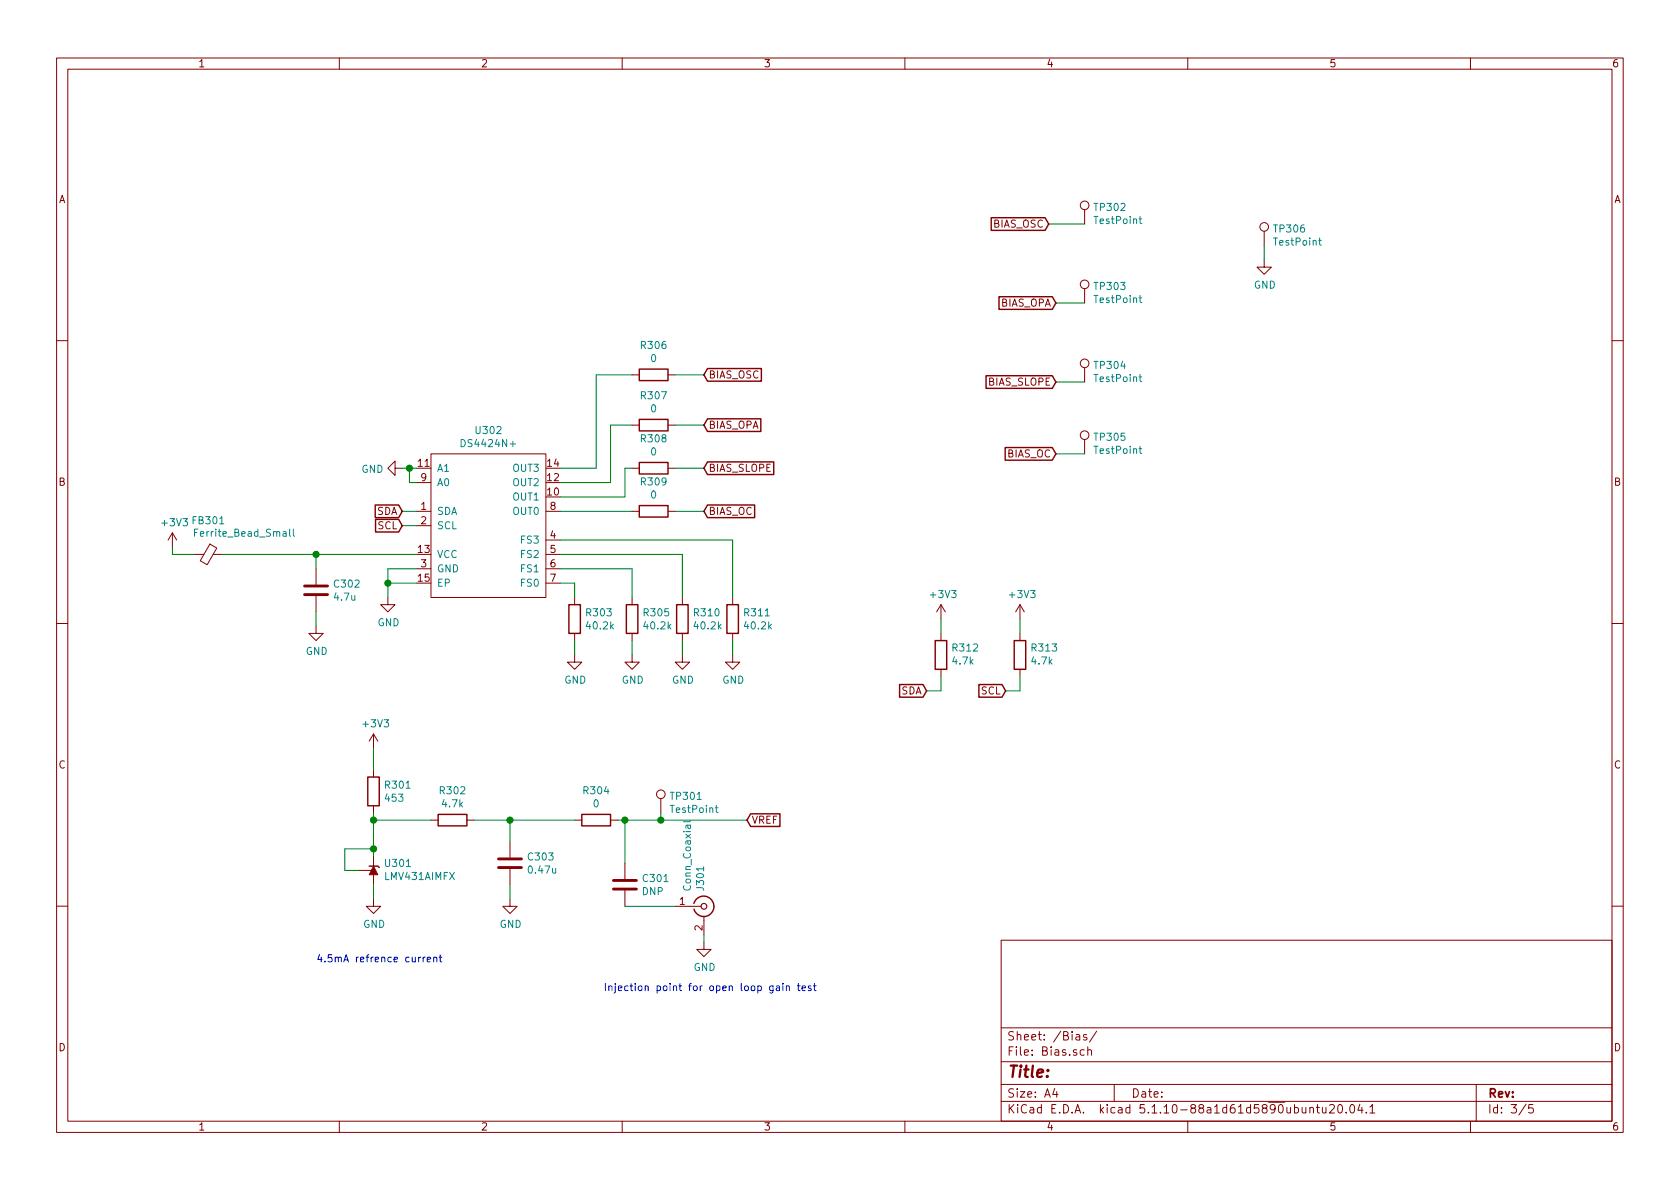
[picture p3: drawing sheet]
<svg xmlns="http://www.w3.org/2000/svg" width="297mm" height="210mm" viewBox="0 0 297 210" stroke-linecap="round" stroke-linejoin="round" font-family="sans-serif">
<g fill="none" stroke="#840000" stroke-width=".18">
<path d="M10 10.3h277v189.9h-277zM12 12.2h273v186.1h-273zM60 10.3v1.9M110 10.3v1.9M160 10.3v1.9M210 10.3v1.9M260 10.3v1.9M191.8 37.1v2.5M191.8 51v2.6M223.5 46v1.2h1.3l-1.3 1.3-1.3-1.3h1.3M223.5 40.9v2.5M10 60.2h2"/>
<path d="M111.8 75.2h1.2M111.8 66.3h1.2M118.1 75.2h1.3M118.1 66.3h1.3M191.8 65v2.6M191.8 77.7v2.6M285 60.2h2M30.5 94.2l-.8 1.3M30.5 94.2v2.6M30.5 94.2l.7 1.3M34.3 98h1.7M37.1 96.2l1.2 .7-1.7 3-1.2-.7z"/>
<path d="M37.7 98h1.7M69.8 82.8v-1.3l-1.2 1.3 1.2 1.3v-1.3h1.3M73.7 90.4h2.5M73.7 93h2.5M73.7 85.3h2.5M76.2 80.3h20.3v25.4h-20.3zM96.5 90.4h2.6M96.5 95.5h2.6M96.5 98h2.6M111.8 90.4h1.2M111.8 82.8h1.2M118.1 90.4h1.3"/>
<path d="M118.1 82.8h1.3M10 110.3h2M55.9 110.7v1.3h1.2l-1.2 1.3-1.3-1.3h1.3M55.9 100.6v2.8M55.9 105.4v2.8M68.6 105.7v1.2h1.2l-1.2 1.3-1.3-1.3h1.3M73.7 100.6h2.5M96.5 100.6h2.6M96.5 103.1h2.6M101.6 115.8v1.3h1.3l-1.3 1.3-1.3-1.3h1.3M101.6 105.7v1.2M101.6 112v1.3"/>
<path d="M111.8 115.8v1.3h1.2l-1.2 1.3-1.3-1.3h1.3M111.8 105.7v1.2M111.8 112v1.3M120.6 115.8v1.3h1.3l-1.3 1.3-1.2-1.3h1.2M120.6 105.7v1.2M120.6 112v1.3M129.5 115.8v1.3h1.3l-1.3 1.3-1.2-1.3h1.2M129.5 105.7v1.2M129.5 112v1.3M166.4 106.9l-.8 1.3M166.4 106.9v2.6M166.4 112v1.3"/>
<path d="M166.4 118.4v1.2M166.4 106.9l.7 1.3M180.3 106.9v2.6M180.3 112v1.3M180.3 118.4v1.2M180.3 106.9l-.7 1.3M180.3 106.9l.8 1.3M285 110.3h2M66 129.8v2.5M66 136.1v1.3M66 129.8l-.7 1.3M66 129.8l.8 1.3"/>
<path d="M63.5 153.9h2.5M66 151.4v5.1M66 159v1.3h1.3l-1.3 1.2-1.2-1.2h1.2M66 142.5v1.3M76.2 145h1.3M82.5 145h1.3M90.2 159v1.3h1.2l-1.2 1.2-1.3-1.2h1.3M90.2 148.8v2.8M90.2 153.7v2.8M101.6 145h1.3M107.9 145h1.3M110.5 152.6v2.8"/>
<path d="M110.5 157.5v2.8M116.8 141.2v2.6M10 160.2h2M119.4 160.3h4.6M124.5 166.6v1.3h1.2l-1.2 1.3-1.3-1.3h1.3M124.5 162v3.3M177 166.3h108v32h-108zM285 160.2h2M60 198.3v1.9M110 198.3v1.9M160 198.3v1.9M177 194.8h108"/>
<path d="M177 191.8h108M177 187.8h108M177 181.8h108M186.5 192.5l-.4 1h1M186.8 193v1M190.3 183h.5l.1 .9M190.9 183.3l-.5 .1-.2 .2 .2 .3 .5-.1M191.7 185.7l-.4-.1-.3 .3 .1 .6 .2 .1 .4-.1M192.1 183l-.3-.1-.2 .2v.3l.5 .1v.3h-.5M192.3 185.7h.1a.37 .37 0 0 1 .6 .1v.8M192.3 185.1v1.5M193.9 182.3l-1.3 2"/>
<path d="M197 191.8v3M210 198.3v1.9M231.6 196l.2-.2 .4 .1v.9M231.6 195.8v1M232.7 195.8h.6M232.9 195.3v1.3l.4 .2M233.8 195.8l.1 .9 .3 .1 .2-.1M234.4 195.8v1M235.1 195.5l.2-.2h.4l.2 .5-.9 1h.9M236.7 195.4l.3-.1a.94 .94 0 0 1 0 1.5h-.1a1 1 0 0 1-.2-1.4zM238 196.7v.1M238.8 195.5l.3-.2a.94 .94 0 0 1 0 1.5 .82 .82 0 0 1-.3-1.3z"/>
<path d="M240.4 195.2l-.3 1.1h.9M240.8 195.8v1M241.6 196.7v.1M242.2 195.8l.4-.5v1.5M242.2 196.8h.9M260 198.3v1.9M261 191.8v6.5M269.8 195.2l-1.2 2M271 195.3h-.7v.7l.2-.1 .5 .1 .1 .2-.1 .5-.2 .1-.5-.1"/>
<circle cx="191.8" cy="36.3" r=".76"/>
<circle cx="191.8" cy="50.3" r=".76"/>
<circle cx="223.5" cy="40.1" r=".76"/>
<circle cx="191.8" cy="77" r=".76"/>
<circle cx="191.8" cy="64.3" r=".76"/>
<circle cx="116.8" cy="140.5" r=".76"/>
</g>
<g fill="none" stroke="#840000" stroke-width=".25">
<path d="M175.3 38.5h9.5l.6 1.1-.6 1.1h-9.5zM176.6 52.5h9.5l.6 1.1-.6 1.1h-9.5zM113 74.2h5.1v2h-5.1zM113 65.3h5.1v2h-5.1zM125.1 65.2h9.5v2.2h-9.5l-.6-1.1zM125.1 74.1h9.4v2.2h-9.4l-.6-1.1zM174.3 66.4h11.8l.6 1.2-.6 1.1h-11.8zM177.7 79.1h8.4l.6 1.2-.6 1.1h-8.4zM66.3 89.3h4.2l.6 1.1-.6 1.1h-4.2zM66.4 91.8h4.1l.6 1.2-.6 1.1h-4.1zM113 89.4h5.1v2h-5.1zM113 81.8h5.1v2h-5.1z"/>
<path d="M125.1 89.3h8.3v2.2h-8.3l-.6-1.1zM125.1 81.7h11.7v2.2h-11.7l-.6-1.1zM100.6 106.9h2v5.1h-2zM110.7 106.9h2.1v5.1h-2.1zM119.6 106.9h2.1v5.1h-2.1zM128.5 106.9h2.1v5.1h-2.1zM165.4 113.3h2v5.1h-2zM179.3 113.3h2.1v5.1h-2.1zM65 137.4h2.1v5.1h-2.1zM159.1 121.1h4.1l.6 1.1-.6 1.1h-4.1zM173.1 121.1h4.1l.6 1.1-.6 1.1h-4.1zM65.3 153.2h1.5l.3 .2"/>
<path d="M77.5 144h5v2h-5zM102.9 144h5v2h-5zM122.7 159.8a1.8 1.8 0 0 1 2-1.3 1.8 1.8 0 0 1 1.5 1.8M132.7 143.9h5.2v2.2h-5.2l-.6-1.1zM126.2 160.3a1.8 1.8 0 0 1-1.5 1.8 1.8 1.8 0 0 1-2-1.3"/>
</g>
<g fill="none" stroke="#008484" stroke-width=".18">
<path d="M201.4 38.7h.5M201.6 38.3v1.1l.3 .1M201.4 52.7h.5M201.6 52.2v1.1l.3 .2M233.1 42.5h.5M233.3 42.1v1.1l.3 .2M81.5 77.7a.64 .64 0 0 1 .8 .7 .64 .64 0 0 1-.8 .6zM201.4 66.6h.5M201.4 79.3h.5M201.6 66.2v1.1l.3 .2M201.6 78.9v1.1l.3 .2M34.4 94.2h.4"/>
<path d="M35 93.6h-.6v1.2M51.2 93.6v1.1l.2 .1M51.9 93.6v1.1l.2 .1M122.1 145.1l-.2 .2h-1.1M126.5 142.8h.4M126.6 142.4v1.1l.3 .2"/>
</g>
<path d="M66 153.2l.8 1.5h-1.5z" fill="#840000" stroke="#840000" stroke-width=".18"/>
<path d="M53.8 105.2h4.1M53.8 103.6h4.1M88.1 153.4h4.1M88.1 151.9h4.1M108.5 157.2h4M108.5 155.7h4" fill="none" stroke="#840000" stroke-width=".51"/>
<circle cx="124.5" cy="160.3" r=".51" fill="none" stroke="#840000" stroke-width=".2"/>
<g fill="none" stroke="#008400" stroke-width=".18">
<path d="M185.4 39.6h6.4M186.7 53.6h5.1M223.5 43.4v2.6M111.8 75.2h-3.9v10.1h-8.8M111.8 66.3h-6.4v16.5h-6.3M119.4 75.2h5.1M119.4 66.3h5.1M186.7 67.6h5.1M30.5 96.8v1.2h3.8M39.4 98h34.3M55.9 98v2.6M71.1 90.4h2.6"/>
<path d="M71.1 82.8h2.6M71.1 93h2.6M72.4 82.8v2.5h1.3M99.1 90.4h12.7M99.1 98h21.5v7.7M99.1 95.5h30.4v10.2M111.8 82.8h-1.3v5.1h-11.4M119.4 90.4h5.1M119.4 82.8h5.1M186.7 80.3h5.1M55.9 108.2v2.5M68.6 103.1h5.1"/>
<path d="M73.7 100.6h-5.1v5.1M99.1 103.1h2.5v2.6M99.1 100.6h12.7v5.1M101.6 113.3v2.5M111.8 113.3v2.5M120.6 113.3v2.5M129.5 113.3v2.5M166.4 119.6v2.6h-2.6M166.4 109.5v2.5M180.3 109.5v2.5M180.3 119.6v2.6h-2.5M66 132.3v3.8"/>
<path d="M66 145h10.2M66 143.8v7.6M66 156.5v2.5M66 150.1h-5v3.8h2.5M83.8 145h17.8M90.2 145v3.8M90.2 156.5v2.5M109.2 145h22.9M110.5 145v7.6M116.8 143.8v1.2M110.5 160.3h8.9M124.5 165.3v1.3"/>
</g>
<g fill="none" stroke="#0000c2" stroke-width=".18">
<path d="M74.8 169.3v.8M75.2 169.3l-.4 .2M75.5 169.7l.6-.1v-.3h-.4l-.2 .1 .1 .6h.5M76.7 169.4l.2-.1h.3v.8M76.7 169.3v.8M77.6 169.3h.5M77.8 168.8v1.1l.3 .2M136.7 174.3l-.1 1.2-.2 .1-.3-.1M136.7 174.4l-.4-.1-.2 .3 .1 .5h.5M137.3 174.4h.5v.8M137.8 174.6l-.4 .1-.2 .2 .1 .2h.5M138.4 173.9v.1"/>
<path d="M138.4 174.3v.9M139 174.5l.2-.2 .3 .1 .1 .8M139 174.3v.9M141 174.3h.5M141.1 173.9v1.1l.4 .2M141.8 174.7l.6-.1v-.2l-.4-.1-.2 .2 .1 .6h.5M143.4 174.4l-.3-.1-.2 .2 .1 .2 .4 .1v.3h-.5M143.8 174.3h.5M144 173.9v1.1l.3 .2"/>
</g>
<g fill="#008400" stroke="#008400" stroke-width=".25">
<circle cx="55.9" cy="98" r=".51"/>
<circle cx="116.8" cy="145" r=".51"/>
<circle cx="68.6" cy="103.1" r=".51"/>
<circle cx="72.4" cy="82.8" r=".51"/>
<circle cx="66" cy="150.1" r=".51"/>
<circle cx="66" cy="145" r=".51"/>
<circle cx="110.5" cy="145" r=".51"/>
<circle cx="90.2" cy="145" r=".51"/>
</g>
<text font-size="2.8" fill="#840000" x="178" y="190.5">Title:</text>
<g font-size="2.1" fill="#840000">
<text x="178" y="184">Sheet: /Bias/</text>
<text x="178" y="186.7">File: Bias.sch</text>
<text x="178" y="196.9">KiCad E.D.A. kicad 5.1.10-88a1d61d5890ubuntu20.04.1</text>
<text x="178" y="194.1">Size: A4</text>
<text x="200" y="194.1">Date:</text>
<text x="263" y="194.1">Rev:</text>
<text x="263" y="196.9">Id: 3/5</text>
</g>
<g font-size="1.8" fill="#840000">
<text x="35" y="11.9">1</text>
<text x="85" y="11.9">2</text>
<text x="135" y="11.9">3</text>
<text x="185" y="11.9">4</text>
<text x="235" y="11.9">5</text>
<text x="285" y="11.9">6</text>
<text x="10.4" y="35.9">A</text>
<text x="285.4" y="35.9">A</text>
<text x="175.6" y="40.3">BIAS_OSC</text>
<text x="176.9" y="54.2">BIAS_OPA</text>
<text x="125.2" y="66.9">BIAS_OSC</text>
<text x="174.7" y="68.2">BIAS_SLOPE</text>
<text x="125.2" y="75.8">BIAS_OPA</text>
<text x="74" y="82.5">11</text>
<text x="96.8" y="82.5">14</text>
<text x="125.2" y="83.4">BIAS_SLOPE</text>
<text x="178" y="80.9">BIAS_OC</text>
<text x="10.4" y="85.9">B</text>
<text x="74.4" y="85.1">9</text>
<text x="96.8" y="87.6">10</text>
<text x="96.8" y="85.1">12</text>
<text x="285.4" y="85.9">B</text>
<text x="66.6" y="91.1">SDA</text>
<text x="66.8" y="93.6">SCL</text>
<text x="74.4" y="90.2">1</text>
<text x="74.4" y="92.7">2</text>
<text x="97.3" y="95.2">4</text>
<text x="97.3" y="90.2">8</text>
<text x="125.2" y="91.1">BIAS_OC</text>
<text x="74" y="97.8">13</text>
<text x="74.4" y="100.3">3</text>
<text x="97.3" y="97.8">5</text>
<text x="97.3" y="100.3">6</text>
<text x="74" y="102.9">15</text>
<text x="97.3" y="102.9">7</text>
<text x="159.3" y="122.8">SDA</text>
<text x="173.5" y="122.8">SCL</text>
<text x="10.4" y="135.9">C</text>
<text x="285.4" y="135.9">C</text>
<text x="132.9" y="145.7">VREF</text>
<text x="120.2" y="160">1</text>
<text x="124.2" y="164.6" transform="rotate(-90 124.2 164.6)">2</text>
<text x="10.4" y="185.9">D</text>
<text x="285.4" y="185.9">D</text>
<text x="35" y="199.9">1</text>
<text x="85" y="199.9">2</text>
<text x="135" y="199.9">3</text>
<text x="185" y="199.9">4</text>
<text x="235" y="199.9">5</text>
<text x="285" y="199.9">6</text>
</g>
<g font-size="1.8" fill="#008484">
<text x="193.6" y="37.3">TP302</text>
<text x="193.6" y="39.6">TestPoint</text>
<text x="225.4" y="41.1">TP306</text>
<text x="225.4" y="43.4">TestPoint</text>
<text x="193.6" y="51.3">TP303</text>
<text x="193.6" y="53.6">TestPoint</text>
<text x="221.7" y="51">GND</text>
<text x="113.5" y="61.7">R306</text>
<text x="115.1" y="64">0</text>
<text x="193.6" y="65.2">TP304</text>
<text x="113.5" y="70.6">R307</text>
<text x="193.6" y="67.6">TestPoint</text>
<text x="84.3" y="76.8">U302</text>
<text x="115.1" y="72.9">0</text>
<text x="193.6" y="77.9">TP305</text>
<text x="63.9" y="83.6">GND</text>
<text x="77.2" y="83.4">A1</text>
<text x="82" y="79.1">DS4424N+</text>
<text x="90.8" y="83.4">OUT3</text>
<text x="113.5" y="78.2">R308</text>
<text x="115.1" y="80.5">0</text>
<text x="193.6" y="80.3">TestPoint</text>
<text x="77.2" y="86">A0</text>
<text x="90.8" y="88.5">OUT1</text>
<text x="90.8" y="86">OUT2</text>
<text x="113.5" y="85.8">R309</text>
<text x="115.1" y="88.2">0</text>
<text x="28.8" y="93.1">+3V3 FB301</text>
<text x="34.9" y="94.9">Ferrite_Bead_Small</text>
<text x="77.2" y="91.1">SDA</text>
<text x="77.2" y="93.6">SCL</text>
<text x="90.8" y="91.1">OUT0</text>
<text x="77.2" y="98.7">VCC</text>
<text x="77.2" y="101.2">GND</text>
<text x="92.3" y="96.1">FS3</text>
<text x="92.3" y="98.7">FS2</text>
<text x="92.3" y="101.2">FS1</text>
<text x="59.2" y="103.9">C302</text>
<text x="59.2" y="106.2">4.7u</text>
<text x="77.2" y="103.8">EP</text>
<text x="92.3" y="103.8">FS0</text>
<text x="164.7" y="105.8">+3V3</text>
<text x="178.6" y="105.8">+3V3</text>
<text x="66.8" y="110.7">GND</text>
<text x="103.8" y="109">R303</text>
<text x="103.9" y="111.3">40.2k</text>
<text x="113.9" y="109">R305</text>
<text x="114" y="111.3">40.2k</text>
<text x="122.8" y="109">R310</text>
<text x="122.9" y="111.3">40.2k</text>
<text x="131.7" y="109">R311</text>
<text x="131.8" y="111.3">40.2k</text>
<text x="54.1" y="115.8">GND</text>
<text x="168.5" y="117.5">4.7k</text>
<text x="168.6" y="115.2">R312</text>
<text x="182.5" y="117.5">4.7k</text>
<text x="182.5" y="115.2">R313</text>
<text x="99.8" y="120.9">GND</text>
<text x="109.9" y="120.9">GND</text>
<text x="118.8" y="120.9">GND</text>
<text x="127.7" y="120.9">GND</text>
<text x="64.3" y="128.6">+3V3</text>
<text x="68.2" y="139.5">R301</text>
<text x="68.2" y="141.8">453</text>
<text x="77.9" y="140.5">R302</text>
<text x="78.3" y="142.8">4.7k</text>
<text x="103.3" y="140.5">R304</text>
<text x="104.9" y="142.8">0</text>
<text x="118.7" y="141.4">TP301</text>
<text x="118.7" y="143.8">TestPoint</text>
<text x="68.1" y="155.6">LMV431AIMFX</text>
<text x="68.2" y="153.3">U301</text>
<text x="93.5" y="152.2">C303</text>
<text x="93.6" y="154.5">0.47u</text>
<text x="113.8" y="156">C301</text>
<text x="113.6" y="158.3">DNP</text>
<text x="122.2" y="157.2" transform="rotate(-90 122.2 157.2)">Conn_Coaxial</text>
<text x="124.5" y="157.3" transform="rotate(-90 124.5 157.3)">J301</text>
<text x="64.2" y="164.1">GND</text>
<text x="88.3" y="164.1">GND</text>
<text x="122.6" y="171.7">GND</text>
</g>
<g font-size="1.8" fill="#0000c2">
<text x="55.9" y="170.2">4.5mA refrence current</text>
<text x="106.7" y="175.3">Injection point for open loop gain test</text>
</g>
</svg>
